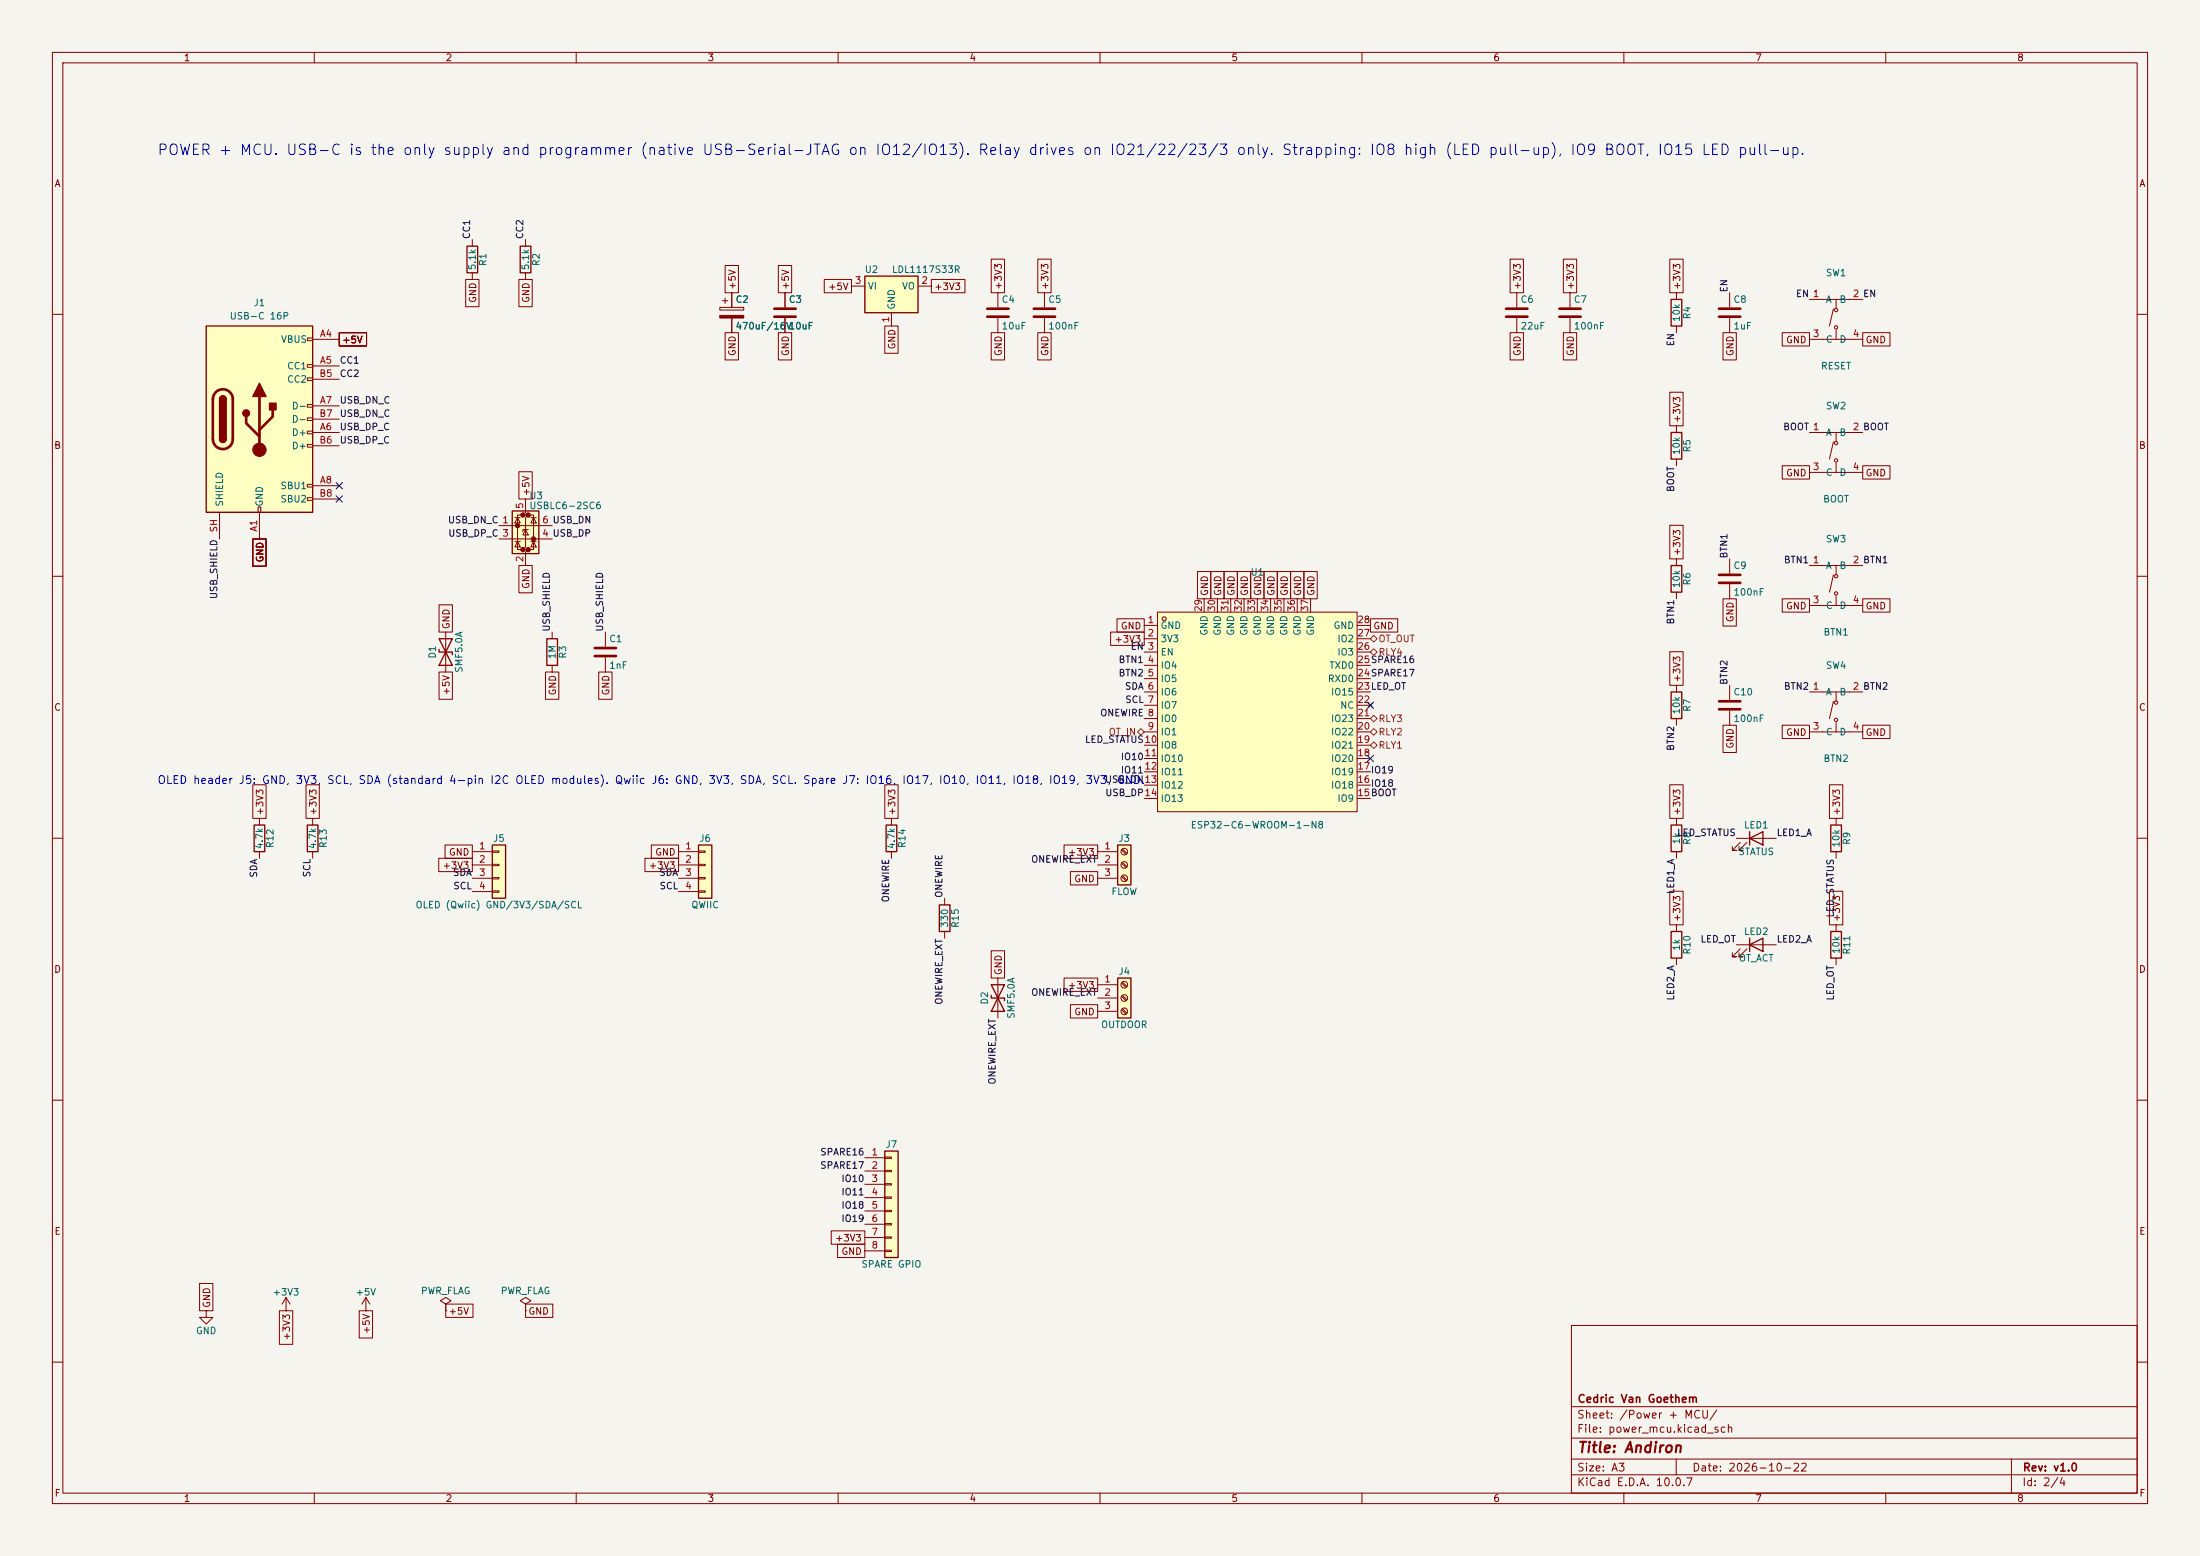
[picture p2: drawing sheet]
<svg xmlns="http://www.w3.org/2000/svg" width="420mm" height="297mm" viewBox="0 0 420 297" stroke-linecap="round" stroke-linejoin="round" font-family="sans-serif">
<path d="M0 0h420v297h-420z" fill="#f5f4ef" stroke="#f5f4ef" stroke-width=".19"/>
<g fill="none" stroke="#840000" stroke-width=".19">
<path d="M10 10h400v277h-400zM12 12h396v273h-396zM60 10v2M110 10v2M160 10v2M210 10v2M260 10v2M310 10v2M360 10v2M10 60h2M408 60h2M10 110h2"/>
<path d="M408 110h2M10 160h2M408 160h2M10 210h2M408 210h2M300 253h108v32h-108zM10 260h2M300 278.5h108M300 274.5h108M300 268.5h108M320 278.5v3M384 278.5v6.5"/>
<path d="M408 260h2M60 285v2M110 285v2M160 285v2M210 285v2M260 285v2M300 281.5h108M310 285v2M360 285v2"/>
</g>
<path d="M221 116.8h38.1v38.1h-38.1z" fill="#ffffc2"/>
<g fill="none" stroke="#840000" stroke-width=".19">
<path d="M218.4 119.4h2.6M221 116.8h38.1v38.1h-38.1zM229.9 114.3v2.5M232.4 114.3v2.5M234.9 114.3v2.5M237.5 114.3v2.5M240 114.3v2.5M242.6 114.3v2.5M245.1 114.3v2.5M247.6 114.3v2.5M250.2 114.3v2.5M259.1 119.4h2.5"/>
<path d="M218.4 121.9h2.6M218.4 124.5h2.6M218.4 127h2.6M218.4 129.5h2.6M218.4 132.1h2.6M218.4 134.6h2.6M218.4 137.2h2.6M218.4 139.7h2.6M259.1 121.9h2.5M259.1 124.5h2.5M259.1 127h2.5M259.1 129.5h2.5"/>
<path d="M259.1 132.1h2.5M259.1 134.6h2.5M259.1 137.2h2.5M259.1 139.7h2.5M261.2 134.2l.8 .8M262 134.2l-.8 .8M59.7 156.2v1.3M218.4 142.2h2.6M218.4 144.8h2.6M218.4 147.3h2.6M218.4 149.9h2.6M218.4 152.4h2.6"/>
<path d="M259.1 142.2h2.5M259.1 144.8h2.5M259.1 147.3h2.5M259.1 149.9h2.5M259.1 152.4h2.5M59.7 162.6v1.2M69.8 250.2h.1M69.8 247.6l-.7 1.3M69.8 247.6l.8 1.3M69.8 247.6v2.6M100.3 248.9l1-.6-1-.7-1 .7 1 .6v1.3M100.3 250.2h.1"/>
<circle cx="222.3" cy="118.1" r=".38"/>
</g>
<path d="M58.7 157.5h2v5.1h-2z" fill="none" stroke="#840000" stroke-width=".25"/>
<path d="M213.4 186.7h2.5v7.6h-2.5z" fill="#ffffc2"/>
<path d="M48.5 157.5h2v5.1h-2zM189.2 188h2.6l-2.6 5h2.6zM189.2 190v.5h2.6v.5M213.4 186.7h2.5v7.6h-2.5z" fill="none" stroke="#840000" stroke-width=".25"/>
<g fill="none" stroke="#840000" stroke-width=".19">
<path d="M49.5 156.2v1.3M49.5 162.6v1.2M190.5 186.7v7.6M209.5 188h3.9M209.5 190.5h3.9M209.5 193h3.9M214.1 187.6l.9 .9M214.1 190.2l.9 .8M214.1 192.7l.9 .8M214.3 187.5l.8 .8M214.3 190l.8 .8M214.3 192.5l.8 .9"/>
<path d="M39.4 250.2v1.3h1.2l-1.2 1.2-1.3-1.2h1.3M39.4 250.2h.1M54.6 250.2h.1M54.6 247.6l-.8 1.3M54.6 247.6l.8 1.3M54.6 247.6v2.6"/>
<circle cx="214.6" cy="188" r=".63"/>
<circle cx="214.6" cy="193" r=".63"/>
<circle cx="214.6" cy="190.5" r=".63"/>
</g>
<path d="M94 161.3h2.5v10.2h-2.5z" fill="#ffffc2"/>
<path d="M83.8 121.9h2.6l-2.6 5.1h2.6zM83.8 124v.5h2.6v.5M104.4 121.9h2v5.1h-2zM334 158.8v2.5M349.5 157.5h2v5.1h-2zM94 161.3h2.5v10.2h-2.5zM179.3 172.7h2.1v5.1h-2.1zM319 177.8h2.1v5.1h-2.1zM334 160l2.5-1.2v2.5zM334 179.1v2.5M334 180.3l2.5-1.2v2.5z" fill="none" stroke="#840000" stroke-width=".25"/>
<g fill="none" stroke="#840000" stroke-width=".19">
<path d="M85.1 120.7v7.6M105.4 120.7v1.2M105.4 127v1.3M115.6 120.7v2.7M115.6 125.5v2.8M350.5 156.2v1.3M90.2 162.6h3.8M90.2 165.1h3.8M90.2 167.6h3.8M90.2 170.2h3.8M94 162.4h1.2v.3h-1.2zM94 165h1.2v.2h-1.2z"/>
<path d="M94 167.5h1.2v.3h-1.2zM94 170.1h1.2v.2h-1.2zM180.3 171.5v1.2M180.3 177.8v1.3M320 176.5v1.3M331.5 160h7.6M332.2 160.8l-1.5 1.5h.8h-.8v-.8M333.5 160.8l-1.5 1.5h.7h-.7v-.8M350.5 162.6v1.2M320 182.9v1.3M331.5 180.3h7.6M332.2 181.1l-1.5 1.5h.8h-.8v-.7"/>
<path d="M333.5 181.1l-1.5 1.5h.7h-.7v-.7"/>
</g>
<path d="M113.5 123.7h4.1M113.5 125.2h4.1" fill="none" stroke="#840000" stroke-width=".51"/>
<path d="M213.4 161.3h2.5v7.6h-2.5z" fill="#ffffc2"/>
<path d="M319 157.5h2.1v5.1h-2.1zM213.4 161.3h2.5v7.6h-2.5zM349.5 177.8h2v5.1h-2z" fill="none" stroke="#840000" stroke-width=".25"/>
<g fill="none" stroke="#840000" stroke-width=".19">
<path d="M330.2 130.8v2.8M330.2 135.6v2.8M320 156.2v1.3M209.5 162.6h3.9M209.5 165.1h3.9M209.5 167.6h3.9M214.1 162.2l.9 .9M214.1 164.8l.9 .8M214.1 167.3l.9 .8M214.3 162.1l.8 .8M214.3 164.6l.8 .8M214.3 167.1l.8 .9"/>
<path d="M320 162.6v1.2M350.5 176.5v1.3M350.5 182.9v1.3"/>
<circle cx="214.6" cy="162.6" r=".63"/>
<circle cx="214.6" cy="165.1" r=".63"/>
<circle cx="214.6" cy="167.6" r=".63"/>
</g>
<path d="M328.2 133.9h4M328.2 135.4h4" fill="none" stroke="#840000" stroke-width=".51"/>
<path d="M133.3 161.3h2.6v10.2h-2.6z" fill="#ffffc2"/>
<path d="M319 57.2h2.1v5h-2.1zM319 82.6h2.1v5h-2.1zM319 132.1h2.1v5.1h-2.1zM169.2 157.5h2v5.1h-2zM133.3 161.3h2.6v10.2h-2.6z" fill="none" stroke="#840000" stroke-width=".25"/>
<g fill="none" stroke="#840000" stroke-width=".19">
<path d="M320 55.9v1.3M330.2 55.9v2.8M320 62.2v1.3M330.2 60.7v2.8M320 81.3v1.3M320 87.6v1.3M320 130.8v1.3M320 137.2v1.2M170.2 156.2v1.3M129.5 162.6h3.8M129.5 165.1h3.8M129.5 167.6h3.8"/>
<path d="M129.5 170.2h3.8M133.3 162.4h1.3v.3h-1.3zM133.3 165h1.3v.2h-1.3zM133.3 167.5h1.3v.3h-1.3zM133.3 170.1h1.3v.2h-1.3zM170.2 162.6v1.2"/>
</g>
<path d="M328.2 58.9h4M328.2 60.5h4" fill="none" stroke="#840000" stroke-width=".51"/>
<path d="M168.9 219.7h2.5v20.3h-2.5z" fill="#ffffc2"/>
<path d="M89.2 47h2v5.1h-2zM99.3 47h2v5.1h-2zM319 108h2.1v5h-2.1zM168.9 219.7h2.5v20.3h-2.5z" fill="none" stroke="#840000" stroke-width=".25"/>
<g fill="none" stroke="#840000" stroke-width=".19">
<path d="M90.2 45.7v1.3M90.2 52.1v1.2M100.3 45.7v1.3M100.3 52.1v1.2M289.6 55.9v2.8M299.7 55.9v2.8M345.4 57.2h10.2M350 58.9l-.8 3.3M350.5 57.2v1.7M289.6 60.7v2.8M299.7 60.7v2.8M345.4 64.8h10.2"/>
<path d="M350.5 63v1.8M345.4 82.6h10.2M345.4 90.2h10.2M350 84.3l-.8 3.3M350.5 82.6v1.7M350.5 88.4v1.8M320 106.7v1.3M320 113v1.3M330.2 106.7v2.8M330.2 111.5v2.8M345.4 108h10.2M345.4 115.6h10.2"/>
<path d="M350 109.7l-.8 3.3M350.5 108v1.7M350.5 113.8v1.8M345.4 132.1h10.2M345.4 139.7h10.2M350 133.9l-.8 3.3M350.5 132.1v1.8M350.5 137.9v1.8M165.1 221h3.8M165.1 223.5h3.8M165.1 226.1h3.8M165.1 228.6h3.8"/>
<path d="M165.1 231.1h3.8M165.1 233.7h3.8M165.1 236.2h3.8M165.1 238.8h3.8M168.9 220.9h1.3v.2h-1.3zM168.9 223.4h1.3v.2h-1.3zM168.9 225.9h1.3v.3h-1.3zM168.9 228.5h1.3v.2h-1.3zM168.9 231h1.3v.3h-1.3zM168.9 233.6h1.3v.2h-1.3zM168.9 236.1h1.3v.2h-1.3zM168.9 238.6h1.3v.3h-1.3z"/>
<path d="M85.1 248.9l1-.6-1-.7-1 .7 1 .6v1.3M85.1 250.2h.1"/>
<circle cx="350.5" cy="59.2" r=".32"/>
<circle cx="350.5" cy="62.5" r=".32"/>
<circle cx="350.5" cy="84.6" r=".32"/>
<circle cx="350.5" cy="87.9" r=".32"/>
<circle cx="350.5" cy="110" r=".32"/>
<circle cx="350.5" cy="113.3" r=".32"/>
<circle cx="350.5" cy="134.1" r=".32"/>
<circle cx="350.5" cy="137.4" r=".32"/>
</g>
<path d="M287.5 58.9h4.1M297.7 58.9h4.1M287.5 60.5h4.1M297.7 60.5h4.1M328.2 109.7h4M328.2 111.3h4" fill="none" stroke="#840000" stroke-width=".51"/>
<path d="M165.1 52.7h10.2v7h-10.2z" fill="#ffffc2"/>
<path d="M165.1 52.7h10.2v7h-10.2z" fill="none" stroke="#840000" stroke-width=".25"/>
<path d="M149.9 55.9v2.8M162.6 54.6h2.5M170.2 59.7v2.5M175.3 54.6h2.5M149.9 60.7v2.8" fill="none" stroke="#840000" stroke-width=".19"/>
<path d="M147.8 58.9h4.1M147.8 60.5h4.1" fill="none" stroke="#840000" stroke-width=".51"/>
<path d="M97.8 97.5h5.1v8.2h-5.1z" fill="#ffffc2"/>
<g fill="#840000" stroke="#840000" stroke-width=".51">
<circle cx="98.8" cy="100.3" r=".25"/>
<circle cx="99.8" cy="98.3" r=".25"/>
<circle cx="99.8" cy="104.9" r=".25"/>
<circle cx="100.8" cy="98.3" r=".25"/>
<circle cx="100.8" cy="104.9" r=".25"/>
<circle cx="101.9" cy="102.9" r=".25"/>
</g>
<g fill="none" stroke="#840000" stroke-width=".19">
<path d="M98.3 98.8h1M98.8 98.8l.5 1h-1zM99.8 98.3h-1v6.6h1M100.3 95.3v2.5l-.5 .5h1l-.5 .5v5.6l-.5 .5h1l-.5 .5v2.6M100.8 98.3h1.1v6.6h-1.1M101.3 98.8h1.1M101.9 98.8l.5 1h-1.1zM95.2 100.3h10.2M95.2 102.9h10.2M98.3 103.4h1M98.8 103.4l.5 1h-1zM100.3 101.1l.5 1h-1z"/>
<path d="M100.8 101.1h-1v.4M101.3 103.4h1.1M101.9 103.4l.5 1h-1.1z"/>
</g>
<path d="M97.8 97.5h5.1v8.2h-5.1z" fill="none" stroke="#840000" stroke-width=".25"/>
<path d="M39.4 62.2h20.3v35.6h-20.3z" fill="#ffffc2"/>
<g fill="none" stroke="#840000" stroke-width=".19">
<path d="M88.9 53.3h2.5v5.2h-2.5zM99.1 53.3h2.5v5.2h-2.5zM137.4 58.7h4.6v.5h-4.6zM137.9 57.4h1M138.4 50.7h2.6v5.2h-2.6zM138.4 56.9v1M139.7 55.9v2.8M148.6 50.7h2.5v5.2h-2.5zM149.9 55.9v2.8M157.4 53.3h5.2v2.6h-5.2zM177.8 53.3h6.4v2.6h-6.4zM189.2 49.5h2.6v6.4h-2.6z"/>
<path d="M190.5 55.9v2.8M198.1 49.5h2.6v6.4h-2.6zM199.4 55.9v2.8M288.3 49.5h2.5v6.4h-2.5zM298.4 49.5h2.6v6.4h-2.6zM318.8 49.5h2.5v6.4h-2.5zM58.7 64.5h1v.5h-1zM58.7 69.6h1v.5h-1zM58.7 72.1h1v.5h-1zM58.7 77.2h1v.5h-1zM58.7 79.8h1v.5h-1zM59.7 64.8h5.1"/>
<path d="M59.7 69.9h5.1M59.7 77.5h5.1M59.7 72.4h5.1M64.8 63.5h5.2v2.5h-5.2zM138.4 63.5h2.6v5.2h-2.6zM139.7 60.7v2.8M148.6 63.5h2.5v5.2h-2.5zM149.9 60.7v2.8M168.9 62.2h2.6v5.2h-2.6zM189.2 63.5h2.6v5.2h-2.6zM190.5 60.7v2.8M198.1 63.5h2.6v5.2h-2.6z"/>
<path d="M199.4 60.7v2.8M288.3 63.5h2.5v5.2h-2.5zM298.4 63.5h2.6v5.2h-2.6zM318.8 74.9h2.5v6.4h-2.5zM328.9 63.5h2.6v5.2h-2.6zM340.2 63.5h5.2v2.5h-5.2zM355.6 63.5h5.2v2.5h-5.2zM41.9 97.8v5.1M49.3 96.8h.5v1h-.5zM49.5 97.8v5.1M58.7 82.3h1v.5h-1zM58.7 84.8h1v.5h-1z"/>
<path d="M58.7 92.5h1v.5h-1zM58.7 95h1v.5h-1zM59.7 82.6h5.1M59.7 92.7h5.1M59.7 85.1h5.1M59.7 80h5.1M59.7 95.3h5.1M99.1 90h2.5v5.3h-2.5zM340.2 88.9h5.2v2.5h-5.2zM355.6 88.9h5.2v2.5h-5.2zM48.3 102.9h2.5v5.2h-2.5zM83.8 115.4h2.6v5.3h-2.6z"/>
<path d="M99.1 108h2.5v5.2h-2.5zM213.2 118.1h5.2v2.6h-5.2zM228.6 109.1h2.5v5.2h-2.5zM231.1 109.1h2.6v5.2h-2.6zM233.7 109.1h2.5v5.2h-2.5zM236.2 109.1h2.6v5.2h-2.6zM238.8 109.1h2.5v5.2h-2.5zM241.3 109.1h2.5v5.2h-2.5zM243.8 109.1h2.6v5.2h-2.6zM246.4 109.1h2.5v5.2h-2.5zM248.9 109.1h2.6v5.2h-2.6zM261.6 118.1h5.2v2.6h-5.2z"/>
<path d="M318.8 100.3h2.5v6.4h-2.5zM328.9 114.3h2.6v5.2h-2.6zM340.2 114.3h5.2v2.5h-5.2zM355.6 114.3h5.2v2.5h-5.2zM83.8 128.3h2.6v5.2h-2.6zM104.1 128.3h2.6v5.2h-2.6zM114.3 128.3h2.5v5.2h-2.5zM212 120.6h6.4v2.6h-6.4zM318.8 124.4h2.5v6.4h-2.5zM328.9 138.4h2.6v5.2h-2.6zM340.2 138.4h5.2v2.6h-5.2zM355.6 138.4h5.2v2.6h-5.2z"/>
<path d="M48.3 149.8h2.5v6.4h-2.5zM58.4 149.8h2.6v6.4h-2.6zM168.9 149.8h2.6v6.4h-2.6zM318.8 149.8h2.5v6.4h-2.5zM349.2 149.8h2.6v6.4h-2.6zM83.8 163.8h6.4v2.6h-6.4zM85 161.3h5.2v2.5h-5.2zM123.1 163.8h6.4v2.6h-6.4zM124.3 161.3h5.2v2.5h-5.2zM203.1 161.3h6.4v2.5h-6.4zM204.3 166.4h5.2v2.5h-5.2zM318.8 170.1h2.5v6.4h-2.5z"/>
<path d="M349.2 170.1h2.6v6.4h-2.6zM189.2 181.5h2.6v5.2h-2.6zM203.1 186.7h6.4v2.5h-6.4zM204.3 191.8h5.2v2.5h-5.2zM158.7 234.9h6.4v2.6h-6.4zM159.9 237.5h5.2v2.5h-5.2zM38.1 245h2.5v5.2h-2.5zM53.3 250.2h2.6v6.4h-2.6zM68.6 250.2h2.5v5.2h-2.5zM85.1 248.9h5.2v2.6h-5.2zM100.3 248.9h5.2v2.6h-5.2z"/>
</g>
<path d="M39.4 62.2h20.3v35.6h-20.3zM41.9 76.2a.64 .64 0 0 1 .6-.6 .64 .64 0 0 1 .7 .6M41.9 83.8a.64 .64 0 0 0 .6 .7 .64 .64 0 0 0 .7-.7" fill="none" stroke="#840000" stroke-width=".25"/>
<path d="M188.5 58.9h4M197.4 58.9h4M41.2 74.9a1.9 1.9 0 0 1 2.1-.5 1.9 1.9 0 0 1 1.1 1.8v7.6a1.91 1.91 0 0 1-1.9 1.9 1.91 1.91 0 0 1-1.9-1.9v-7.7l.2-.7zM47 79.5v1.3l2.5 2.5M49.5 75.7v10.2M52.1 78.2v1.3l-2.6 2.5M188.5 60.5h4M197.4 60.5h4" fill="none" stroke="#840000" stroke-width=".51"/>
<g fill="#840000" stroke="#840000" stroke-width=".25">
<path d="M41.9 76.2h1.3v7.6h-1.3z"/>
<path d="M42.1 75.8a.64 .64 0 0 1 .7-.2 .64 .64 0 0 1 .4 .6h-1.3z"/>
<path d="M41.9 83.8h1.3a.64 .64 0 0 1-.7 .7 .64 .64 0 0 1-.6-.7z"/>
<path d="M49.5 73.2l1.3 2.5h-2.5z"/>
<path d="M51.4 77h1.3v1.2h-1.3z"/>
<circle cx="47" cy="78.9" r=".63"/>
</g>
<g fill="#840000" stroke="#840000" stroke-width=".19">
<path d="M137.4 60.2h4.6v.5h-4.6z"/>
<circle cx="49.5" cy="85.9" r="1.27"/>
</g>
<path d="M217.2 139.7l.6-.6 .6 .6-.6 .6zM261.6 139.7l.7-.6 .6 .6-.6 .6zM261.6 137.2l.7-.7 .6 .7-.6 .6zM261.6 121.9l.7-.6 .6 .6-.6 .7zM262.3 123.8l.6 .7-.6 .6-.7-.6zM261.6 142.2l.7-.6 .6 .6-.6 .7z" fill="none" stroke="#725600" stroke-width=".19"/>
<path d="M64.2 92.1l1.2 1.2M64.2 94.6l1.2 1.3M65.4 92.1l-1.2 1.2M65.4 94.6l-1.2 1.3M261 134l1.2 1.2M262.2 134l-1.2 1.2M261 144.2l1.2 1.2M262.2 144.2l-1.2 1.2" fill="none" stroke="#000084" stroke-width=".19"/>
<text font-size="2" fill="#0000c2" x="29.9" y="30.1">POWER + MCU. USB-C is the only supply and programmer (native USB-Serial-JTAG on IO12/IO13). Relay drives on IO21/22/23/3 only. Strapping: IO8 high (LED pull-up), IO9 BOOT, IO15 LED pull-up.</text>
<text font-size="2" fill="#840000" x="301" y="277.8">Title: Andiron</text>
<g font-size="1.5" fill="#0000c2">
<text x="30" y="150">OLED header J5: GND, 3V3,</text>
<text x="62.3" y="150">SCL, SDA (standard 4-pin I2C OLED modules). Qwiic J6: GND, 3V3, SDA, SCL. Spare J7: IO16,</text>
<text x="172.1" y="150">IO17, IO10, IO11, IO18, IO19, 3V3, GND.</text>
</g>
<g font-size="1.5" fill="#840000">
<text x="301" y="268.1">Cedric Van Goethem</text>
<text x="300.9" y="273.8">File: power_mcu.kicad_sch</text>
<text x="300.9" y="271.1">Sheet: /Power + MCU/</text>
<text x="300.9" y="281.2">Size: A3</text>
<text x="322.9" y="281.2">Date: 2026-10-22</text>
<text x="386" y="281.2">Rev: v1.0</text>
<text x="300.9" y="284">KiCad E.D.A. 10.0.7</text>
<text x="385.9" y="284">Id: 2/4</text>
</g>
<g font-size="1.3" fill="#840000">
<text x="35" y="12">1</text>
<text x="85" y="12">2</text>
<text x="135" y="12">3</text>
<text x="185" y="12">4</text>
<text x="235" y="12">5</text>
<text x="285" y="12">6</text>
<text x="335" y="12">7</text>
<text x="385" y="12">8</text>
<text x="10.3" y="36">A</text>
<text x="408.3" y="36">A</text>
<text x="91.2" y="57.9" transform="rotate(-90 91.2 57.9)">GND</text>
<text x="101.4" y="57.9" transform="rotate(-90 101.4 57.9)">GND</text>
<text x="140.8" y="55.4" transform="rotate(-90 140.8 55.4)">+5V</text>
<text x="150.9" y="55.4" transform="rotate(-90 150.9 55.4)">+5V</text>
<text x="158" y="55.7">+5V</text>
<text x="178.2" y="55.7">+3V3</text>
<text x="191.6" y="55.4" transform="rotate(-90 191.6 55.4)">+3V3</text>
<text x="200.4" y="55.4" transform="rotate(-90 200.4 55.4)">+3V3</text>
<text x="290.6" y="55.4" transform="rotate(-90 290.6 55.4)">+3V3</text>
<text x="300.8" y="55.4" transform="rotate(-90 300.8 55.4)">+3V3</text>
<text x="321.1" y="55.4" transform="rotate(-90 321.1 55.4)">+3V3</text>
<text x="65.2" y="65.8">+5V</text>
<text x="340.9" y="65.8">GND</text>
<text x="356" y="65.8">GND</text>
<text x="140.8" y="68.1" transform="rotate(-90 140.8 68.1)">GND</text>
<text x="150.9" y="68.1" transform="rotate(-90 150.9 68.1)">GND</text>
<text x="171.2" y="66.8" transform="rotate(-90 171.2 66.8)">GND</text>
<text x="191.6" y="68.1" transform="rotate(-90 191.6 68.1)">GND</text>
<text x="200.4" y="68.1" transform="rotate(-90 200.4 68.1)">GND</text>
<text x="290.6" y="68.1" transform="rotate(-90 290.6 68.1)">GND</text>
<text x="300.8" y="68.1" transform="rotate(-90 300.8 68.1)">GND</text>
<text x="331.3" y="68.1" transform="rotate(-90 331.3 68.1)">GND</text>
<text x="321.1" y="80.8" transform="rotate(-90 321.1 80.8)">+3V3</text>
<text x="10.2" y="86">B</text>
<text x="408.2" y="86">B</text>
<text x="101.4" y="94.8" transform="rotate(-90 101.4 94.8)">+5V</text>
<text x="340.9" y="91.2">GND</text>
<text x="356" y="91.2">GND</text>
<text x="50.6" y="107.4" transform="rotate(-90 50.6 107.4)">GND</text>
<text x="321.1" y="106.2" transform="rotate(-90 321.1 106.2)">+3V3</text>
<text x="101.4" y="112.5" transform="rotate(-90 101.4 112.5)">GND</text>
<text x="230.9" y="113.9" transform="rotate(-90 230.9 113.9)">GND</text>
<text x="233.5" y="113.9" transform="rotate(-90 233.5 113.9)">GND</text>
<text x="236" y="113.9" transform="rotate(-90 236 113.9)">GND</text>
<text x="238.5" y="113.9" transform="rotate(-90 238.5 113.9)">GND</text>
<text x="241.1" y="113.9" transform="rotate(-90 241.1 113.9)">GND</text>
<text x="243.6" y="113.9" transform="rotate(-90 243.6 113.9)">GND</text>
<text x="246.2" y="113.9" transform="rotate(-90 246.2 113.9)">GND</text>
<text x="248.7" y="113.9" transform="rotate(-90 248.7 113.9)">GND</text>
<text x="251.2" y="113.9" transform="rotate(-90 251.2 113.9)">GND</text>
<text x="331.3" y="118.9" transform="rotate(-90 331.3 118.9)">GND</text>
<text x="340.9" y="116.6">GND</text>
<text x="356" y="116.6">GND</text>
<text x="86.1" y="120.2" transform="rotate(-90 86.1 120.2)">GND</text>
<text x="212.7" y="123">+3V3</text>
<text x="213.9" y="120.4">GND</text>
<text x="262.1" y="120.4">GND</text>
<text x="321.1" y="130.4" transform="rotate(-90 321.1 130.4)">+3V3</text>
<text x="10.2" y="136">C</text>
<text x="86.1" y="132.8" transform="rotate(-90 86.1 132.8)">+5V</text>
<text x="106.5" y="132.8" transform="rotate(-90 106.5 132.8)">GND</text>
<text x="116.6" y="132.8" transform="rotate(-90 116.6 132.8)">GND</text>
<text x="408.2" y="136">C</text>
<text x="331.3" y="143" transform="rotate(-90 331.3 143)">GND</text>
<text x="340.9" y="140.8">GND</text>
<text x="356" y="140.8">GND</text>
<text x="50.6" y="155.8" transform="rotate(-90 50.6 155.8)">+3V3</text>
<text x="60.7" y="155.8" transform="rotate(-90 60.7 155.8)">+3V3</text>
<text x="171.2" y="155.8" transform="rotate(-90 171.2 155.8)">+3V3</text>
<text x="321.1" y="155.8" transform="rotate(-90 321.1 155.8)">+3V3</text>
<text x="351.6" y="155.8" transform="rotate(-90 351.6 155.8)">+3V3</text>
<text x="84.4" y="166.2">+3V3</text>
<text x="85.6" y="163.6">GND</text>
<text x="123.8" y="166.2">+3V3</text>
<text x="125" y="163.6">GND</text>
<text x="203.8" y="163.6">+3V3</text>
<text x="205" y="168.7">GND</text>
<text x="321.1" y="176.1" transform="rotate(-90 321.1 176.1)">+3V3</text>
<text x="351.6" y="176.1" transform="rotate(-90 351.6 176.1)">+3V3</text>
<text x="10.2" y="186">D</text>
<text x="408.2" y="186">D</text>
<text x="191.6" y="186.2" transform="rotate(-90 191.6 186.2)">GND</text>
<text x="203.8" y="189">+3V3</text>
<text x="205" y="194.1">GND</text>
<text x="10.3" y="236">E</text>
<text x="159.3" y="237.3">+3V3</text>
<text x="160.5" y="239.8">GND</text>
<text x="408.3" y="236">E</text>
<text x="40.4" y="249.7" transform="rotate(-90 40.4 249.7)">GND</text>
<text x="85.5" y="251.2">+5V</text>
<text x="100.8" y="251.2">GND</text>
<text x="55.7" y="256" transform="rotate(-90 55.7 256)">+3V3</text>
<text x="70.9" y="254.8" transform="rotate(-90 70.9 254.8)">+5V</text>
<text x="10.3" y="286">F</text>
<text x="35" y="287">1</text>
<text x="85" y="287">2</text>
<text x="135" y="287">3</text>
<text x="185" y="287">4</text>
<text x="235" y="287">5</text>
<text x="285" y="287">6</text>
<text x="335" y="287">7</text>
<text x="385" y="287">8</text>
<text x="408.3" y="286">F</text>
</g>
<g font-size="1.3" fill="#0f0f0f">
<text x="90" y="45.7" transform="rotate(-90 90 45.7)">CC1</text>
<text x="100.2" y="45.7" transform="rotate(-90 100.2 45.7)">CC2</text>
<text x="330.1" y="55.9" transform="rotate(-90 330.1 55.9)">EN</text>
<text x="342.7" y="57">EN 1</text>
<text x="64.7" y="69.7">CC1</text>
<text x="319.9" y="66.2" transform="rotate(-90 319.9 66.2)">EN</text>
<text x="64.7" y="77.3">USB_DN_C</text>
<text x="64.7" y="72.3">CC2</text>
<text x="64.7" y="79.9">USB_DN_C</text>
<text x="64.7" y="82.4">USB_DP_C</text>
<text x="340.3" y="82.4">BOOT 1</text>
<text x="64.7" y="85">USB_DP_C</text>
<text x="319.9" y="94" transform="rotate(-90 319.9 94)">BOOT</text>
<text x="85.4" y="100.2">USB_DN_C 1</text>
<text x="85.5" y="102.7">USB_DP_C 3</text>
<text x="330.1" y="106.7" transform="rotate(-90 330.1 106.7)">BTN1</text>
<text x="340.4" y="107.8">BTN1</text>
<text x="41.8" y="114.5" transform="rotate(-90 41.8 114.5)">USB_SHIELD</text>
<text x="319.9" y="119.3" transform="rotate(-90 319.9 119.3)">BTN1</text>
<text x="105.3" y="120.7" transform="rotate(-90 105.3 120.7)">USB_SHIELD</text>
<text x="115.4" y="120.7" transform="rotate(-90 115.4 120.7)">USB_SHIELD</text>
<text x="215.7" y="124.3">EN 3</text>
<text x="213.4" y="129.4">BTN2</text>
<text x="213.4" y="126.9">BTN1</text>
<text x="214.6" y="132">SDA 6</text>
<text x="330.1" y="130.8" transform="rotate(-90 330.1 130.8)">BTN2</text>
<text x="340.4" y="132">BTN2</text>
<text x="209.9" y="137">ONEWIRE 8</text>
<text x="214.7" y="134.5">SCL 7</text>
<text x="207" y="142.1">LED_STATUS10</text>
<text x="319.9" y="143.4" transform="rotate(-90 319.9 143.4)">BTN2</text>
<text x="210.8" y="149.7">USB_DN13</text>
<text x="213.9" y="145.4">IO10</text>
<text x="213.9" y="147.9">IO11</text>
<text x="261.6" y="147.9">IO19</text>
<text x="210.9" y="152.3">USB_DP14</text>
<text x="261.6" y="150.5">IO18</text>
<text x="320.1" y="159.9">LED_STATUS</text>
<text x="339.1" y="159.9">LED1_A</text>
<text x="49.4" y="167.6" transform="rotate(-90 49.4 167.6)">SDA</text>
<text x="59.6" y="167.6" transform="rotate(-90 59.6 167.6)">SCL</text>
<text x="86.4" y="167.5">SDA</text>
<text x="125.7" y="167.5">SDA</text>
<text x="196.7" y="165">ONEWIRE_EXT</text>
<text x="86.4" y="170.1">SCL</text>
<text x="125.8" y="170.1">SCL</text>
<text x="170.1" y="172.3" transform="rotate(-90 170.1 172.3)">ONEWIRE</text>
<text x="180.2" y="171.5" transform="rotate(-90 180.2 171.5)">ONEWIRE</text>
<text x="319.9" y="170.8" transform="rotate(-90 319.9 170.8)">LED1_A</text>
<text x="350.4" y="175.2" transform="rotate(-90 350.4 175.2)">LED_STATUS</text>
<text x="324.5" y="180.2">LED_OT</text>
<text x="339.1" y="180.2">LED2_A</text>
<text x="180.2" y="191.9" transform="rotate(-90 180.2 191.9)">ONEWIRE_EXT</text>
<text x="196.7" y="190.4">ONEWIRE_EXT</text>
<text x="319.9" y="191.1" transform="rotate(-90 319.9 191.1)">LED2_A</text>
<text x="350.4" y="191.1" transform="rotate(-90 350.4 191.1)">LED_OT</text>
<text x="190.4" y="207.1" transform="rotate(-90 190.4 207.1)">ONEWIRE_EXT</text>
<text x="156.5" y="220.9">SPARE16</text>
<text x="156.5" y="223.4">SPARE17</text>
<text x="160.5" y="225.9">IO10</text>
<text x="160.5" y="228.5">IO11</text>
<text x="160.5" y="233.6">IO19</text>
<text x="160.5" y="231">IO18</text>
</g>
<g font-size="1.3" fill="#006464">
<text x="91.1" y="51.7" transform="rotate(-90 91.1 51.7)">5.1k</text>
<text x="93.2" y="50.9" transform="rotate(-90 93.2 50.9)">R1</text>
<text x="101.3" y="51.7" transform="rotate(-90 101.3 51.7)">5.1k</text>
<text x="103.3" y="50.9" transform="rotate(-90 103.3 50.9)">R2</text>
<text x="165" y="52.4">U2</text>
<text x="170.2" y="52.4">LDL1117S33R</text>
<text x="348.5" y="53">SW1</text>
<text x="48.3" y="58.7">J1</text>
<text x="140.3" y="58.1">C2</text>
<text x="150.5" y="58.1">C3</text>
<text x="165.6" y="55.6">VI</text>
<text x="171.1" y="59.2" transform="rotate(-90 171.1 59.2)">GND</text>
<text x="172.1" y="55.6">VO</text>
<text x="191.1" y="58.1">C4</text>
<text x="200" y="58.1">C5</text>
<text x="290.2" y="58.1">C6</text>
<text x="300.3" y="58.1">C7</text>
<text x="330.8" y="58.1">C8</text>
<text x="348.5" y="58.1">A</text>
<text x="351.1" y="58.1">B</text>
<text x="43.7" y="61.3">USB-C 16P</text>
<text x="53.5" y="65.7">VBUS</text>
<text x="140.3" y="63.2">470uF/16V</text>
<text x="150.5" y="63.2">10uF</text>
<text x="191.1" y="63.2">10uF</text>
<text x="200" y="63.2">100nF</text>
<text x="290.2" y="63.2">22uF</text>
<text x="300.3" y="63.2">100nF</text>
<text x="321" y="61.5" transform="rotate(-90 321 61.5)">10k</text>
<text x="323" y="61.1" transform="rotate(-90 323 61.1)">R4</text>
<text x="330.8" y="63.2">1uF</text>
<text x="348.5" y="65.7">C</text>
<text x="351.1" y="65.7">D</text>
<text x="54.7" y="70.8">CC1</text>
<text x="347.5" y="70.8">RESET</text>
<text x="54.7" y="73.4">CC2</text>
<text x="55.6" y="83.5">D+</text>
<text x="55.6" y="78.4">D-</text>
<text x="55.6" y="81">D-</text>
<text x="348.5" y="78.4">SW2</text>
<text x="348.5" y="83.5">A</text>
<text x="351.1" y="83.5">B</text>
<text x="55.6" y="86.1">D+</text>
<text x="321" y="86.9" transform="rotate(-90 321 86.9)">10k</text>
<text x="323" y="86.5" transform="rotate(-90 323 86.5)">R5</text>
<text x="53.4" y="93.7">SBU1</text>
<text x="100.9" y="95.6">U3</text>
<text x="348.5" y="91.1">C</text>
<text x="351.1" y="91.1">D</text>
<text x="42.9" y="96.8" transform="rotate(-90 42.9 96.8)">SHIELD</text>
<text x="50.5" y="96.8" transform="rotate(-90 50.5 96.8)">GND</text>
<text x="53.4" y="96.2">SBU2</text>
<text x="100.9" y="97.5">USBLC6-2SC6</text>
<text x="347.9" y="96.2">BOOT</text>
<text x="348.5" y="103.8">SW3</text>
<text x="238.6" y="110.2">U1</text>
<text x="321" y="112.3" transform="rotate(-90 321 112.3)">10k</text>
<text x="323" y="111.9" transform="rotate(-90 323 111.9)">R6</text>
<text x="330.8" y="108.9">C9</text>
<text x="330.8" y="114">100nF</text>
<text x="348.5" y="108.9">A</text>
<text x="351.1" y="108.9">B</text>
<text x="348.5" y="116.5">C</text>
<text x="351.1" y="116.5">D</text>
<text x="83.5" y="125.8" transform="rotate(-90 83.5 125.8)">D1</text>
<text x="106.4" y="125.9" transform="rotate(-90 106.4 125.9)">1M</text>
<text x="108.4" y="125.8" transform="rotate(-90 108.4 125.8)">R3</text>
<text x="116.2" y="122.9">C1</text>
<text x="221.5" y="120.3">GND</text>
<text x="221.5" y="122.9">3V3</text>
<text x="221.5" y="125.4">EN</text>
<text x="230.8" y="121.4" transform="rotate(-90 230.8 121.4)">GND</text>
<text x="233.4" y="121.4" transform="rotate(-90 233.4 121.4)">GND</text>
<text x="235.9" y="121.4" transform="rotate(-90 235.9 121.4)">GND</text>
<text x="238.5" y="121.4" transform="rotate(-90 238.5 121.4)">GND</text>
<text x="241" y="121.4" transform="rotate(-90 241 121.4)">GND</text>
<text x="243.5" y="121.4" transform="rotate(-90 243.5 121.4)">GND</text>
<text x="246.1" y="121.4" transform="rotate(-90 246.1 121.4)">GND</text>
<text x="248.6" y="121.4" transform="rotate(-90 248.6 121.4)">GND</text>
<text x="251.2" y="121.4" transform="rotate(-90 251.2 121.4)">GND</text>
<text x="254.5" y="120.3">GND</text>
<text x="255.2" y="125.4">IO3</text>
<text x="255.2" y="122.9">IO2</text>
<text x="348" y="121.6">BTN1</text>
<text x="88.6" y="128.5" transform="rotate(-90 88.6 128.5)">SMF5.0A</text>
<text x="116.2" y="128">1nF</text>
<text x="221.5" y="128">IO4</text>
<text x="221.5" y="130.5">IO5</text>
<text x="253.4" y="130.5">RXD0</text>
<text x="253.7" y="128">TXD0</text>
<text x="348.5" y="128">SW4</text>
<text x="221.5" y="133">IO6</text>
<text x="221.5" y="135.6">IO7</text>
<text x="254" y="133">IO15</text>
<text x="255.7" y="135.6">NC</text>
<text x="321" y="136.5" transform="rotate(-90 321 136.5)">10k</text>
<text x="323" y="136" transform="rotate(-90 323 136)">R7</text>
<text x="330.8" y="133">C10</text>
<text x="348.5" y="133">A</text>
<text x="351.1" y="133">B</text>
<text x="221.5" y="138.1">IO0</text>
<text x="221.5" y="140.7">IO1</text>
<text x="221.5" y="143.2">IO8</text>
<text x="254" y="143.2">IO21</text>
<text x="254" y="140.7">IO22</text>
<text x="254" y="138.1">IO23</text>
<text x="330.8" y="138.1">100nF</text>
<text x="348.5" y="140.7">C</text>
<text x="351.1" y="140.7">D</text>
<text x="221.5" y="145.7">IO10</text>
<text x="221.5" y="148.3">IO11</text>
<text x="254" y="148.3">IO19</text>
<text x="254" y="145.7">IO20</text>
<text x="348" y="145.7">BTN2</text>
<text x="221.5" y="150.8">IO12</text>
<text x="221.5" y="153.4">IO13</text>
<text x="254" y="150.8">IO18</text>
<text x="255.2" y="153.4">IO9</text>
<text x="52.5" y="162" transform="rotate(-90 52.5 162)">R12</text>
<text x="62.7" y="162" transform="rotate(-90 62.7 162)">R13</text>
<text x="94" y="161">J5</text>
<text x="133.4" y="161">J6</text>
<text x="173.2" y="162" transform="rotate(-90 173.2 162)">R14</text>
<text x="213.4" y="161">J3</text>
<text x="227.2" y="158.4">ESP32-C6-WROOM-1-N8</text>
<text x="321" y="161.3" transform="rotate(-90 321 161.3)">1k</text>
<text x="323" y="161.4" transform="rotate(-90 323 161.4)">R8</text>
<text x="332.8" y="158.4">LED1</text>
<text x="351.5" y="161.9" transform="rotate(-90 351.5 161.9)">10k</text>
<text x="353.5" y="161.4" transform="rotate(-90 353.5 161.4)">R9</text>
<text x="50.5" y="162.2" transform="rotate(-90 50.5 162.2)">4.7k</text>
<text x="60.7" y="162.2" transform="rotate(-90 60.7 162.2)">4.7k</text>
<text x="171.1" y="162.2" transform="rotate(-90 171.1 162.2)">4.7k</text>
<text x="331.8" y="163.5">STATUS</text>
<text x="79.2" y="173.7">OLED (Qwiic) GND/3V3/SDA/SCL</text>
<text x="131.9" y="173.7">QWIIC</text>
<text x="212.1" y="171.1">FLOW</text>
<text x="181.3" y="177.2" transform="rotate(-90 181.3 177.2)">330</text>
<text x="183.3" y="177.2" transform="rotate(-90 183.3 177.2)">R15</text>
<text x="332.8" y="178.8">LED2</text>
<text x="321" y="181.6" transform="rotate(-90 321 181.6)">1k</text>
<text x="323" y="182.3" transform="rotate(-90 323 182.3)">R10</text>
<text x="331.9" y="183.8">OT_ACT</text>
<text x="351.5" y="182.2" transform="rotate(-90 351.5 182.2)">10k</text>
<text x="353.5" y="182.3" transform="rotate(-90 353.5 182.3)">R11</text>
<text x="188.9" y="191.9" transform="rotate(-90 188.9 191.9)">D2</text>
<text x="213.4" y="186.4">J4</text>
<text x="194" y="194.6" transform="rotate(-90 194 194.6)">SMF5.0A</text>
<text x="210.1" y="196.5">OUTDOOR</text>
<text x="169" y="219.4">J7</text>
<text x="164.3" y="242.3">SPARE GPIO</text>
<text x="51.9" y="247.6">+3V3</text>
<text x="67.8" y="247.6">+5V</text>
<text x="80.2" y="247.3">PWR_FLAG</text>
<text x="95.5" y="247.3">PWR_FLAG</text>
<text x="37.3" y="255">GND</text>
</g>
<g font-size="1.3" fill="#a90000">
<text x="163.1" y="54.5">3</text>
<text x="175.8" y="54.5">2</text>
<text x="353.6" y="57">2 EN</text>
<text x="61" y="64.6">A4</text>
<text x="170" y="61.7" transform="rotate(-90 170 61.7)">1</text>
<text x="346" y="64.6">3</text>
<text x="353.6" y="64.6">4</text>
<text x="61" y="69.7">A5</text>
<text x="60.9" y="72.3">B5</text>
<text x="61" y="77.3">A7</text>
<text x="60.9" y="79.9">B7</text>
<text x="61" y="82.4">A6</text>
<text x="353.6" y="82.4">2 BOOT</text>
<text x="60.9" y="85">B6</text>
<text x="60.9" y="95.1">B8</text>
<text x="61" y="92.6">A8</text>
<text x="346" y="90">3</text>
<text x="353.6" y="90">4</text>
<text x="41.8" y="101.7" transform="rotate(-90 41.8 101.7)">SH</text>
<text x="49.4" y="101.6" transform="rotate(-90 49.4 101.6)">A1</text>
<text x="100.2" y="97.3" transform="rotate(-90 100.2 97.3)">5</text>
<text x="103.4" y="100.2">6 USB_DN</text>
<text x="100.2" y="107.4" transform="rotate(-90 100.2 107.4)">2</text>
<text x="103.4" y="102.7">4 USB_DP</text>
<text x="346" y="107.8">1</text>
<text x="353.6" y="107.8">2 BTN1</text>
<text x="219" y="119.2">1</text>
<text x="229.7" y="116.9" transform="rotate(-90 229.7 116.9)">29</text>
<text x="232.3" y="116.9" transform="rotate(-90 232.3 116.9)">30</text>
<text x="234.8" y="116.9" transform="rotate(-90 234.8 116.9)">31</text>
<text x="237.4" y="116.9" transform="rotate(-90 237.4 116.9)">32</text>
<text x="239.9" y="116.9" transform="rotate(-90 239.9 116.9)">33</text>
<text x="242.4" y="116.9" transform="rotate(-90 242.4 116.9)">34</text>
<text x="245" y="116.9" transform="rotate(-90 245 116.9)">35</text>
<text x="247.5" y="116.9" transform="rotate(-90 247.5 116.9)">36</text>
<text x="250.1" y="116.9" transform="rotate(-90 250.1 116.9)">37</text>
<text x="259" y="119.2">28</text>
<text x="346" y="115.4">3</text>
<text x="353.6" y="115.4">4</text>
<text x="219" y="121.8">2</text>
<text x="259" y="124.3">26</text>
<text x="259" y="121.8">27</text>
<text x="219" y="126.9">4</text>
<text x="219" y="129.4">5</text>
<text x="259" y="131.9">23LED_OT</text>
<text x="259" y="129.4">24SPARE17</text>
<text x="259" y="126.9">25SPARE16</text>
<text x="346" y="131.9">1</text>
<text x="353.6" y="131.9">2 BTN2</text>
<text x="259" y="137">21</text>
<text x="259" y="134.5">22</text>
<text x="219" y="139.6">9</text>
<text x="259" y="142.1">19</text>
<text x="259" y="139.6">20</text>
<text x="346" y="139.6">3</text>
<text x="353.6" y="139.6">4</text>
<text x="218.4" y="144.6">11</text>
<text x="218.4" y="147.2">12</text>
<text x="259" y="149.7">16</text>
<text x="259" y="147.2">17</text>
<text x="259" y="144.6">18</text>
<text x="259" y="152.3">15BOOT</text>
<text x="91.3" y="162.4">1</text>
<text x="91.3" y="165">2</text>
<text x="91.3" y="167.5">3</text>
<text x="130.7" y="162.4">1</text>
<text x="130.7" y="165">2</text>
<text x="130.7" y="167.5">3</text>
<text x="210.7" y="162.4">1</text>
<text x="210.7" y="165">2</text>
<text x="210.7" y="167.5">3</text>
<text x="91.3" y="170">4</text>
<text x="130.7" y="170">4</text>
<text x="210.7" y="187.8">1</text>
<text x="210.7" y="190.4">2</text>
<text x="210.7" y="192.9">3</text>
<text x="166.3" y="220.8">1</text>
<text x="166.3" y="223.4">2</text>
<text x="166.3" y="225.9">3</text>
<text x="166.3" y="228.5">4</text>
<text x="166.3" y="231">5</text>
<text x="166.3" y="233.5">6</text>
<text x="166.3" y="236.1">7</text>
<text x="166.3" y="238.6">8</text>
</g>
<g font-size="1.3" fill="#725600">
<text x="263.1" y="125.4">RLY4</text>
<text x="263.1" y="122.9">OT_OUT</text>
<text x="211.6" y="140.7">OT_IN</text>
<text x="263.1" y="143.2">RLY1</text>
<text x="263.1" y="140.7">RLY2</text>
<text x="263.1" y="138.1">RLY3</text>
</g>
</svg>
